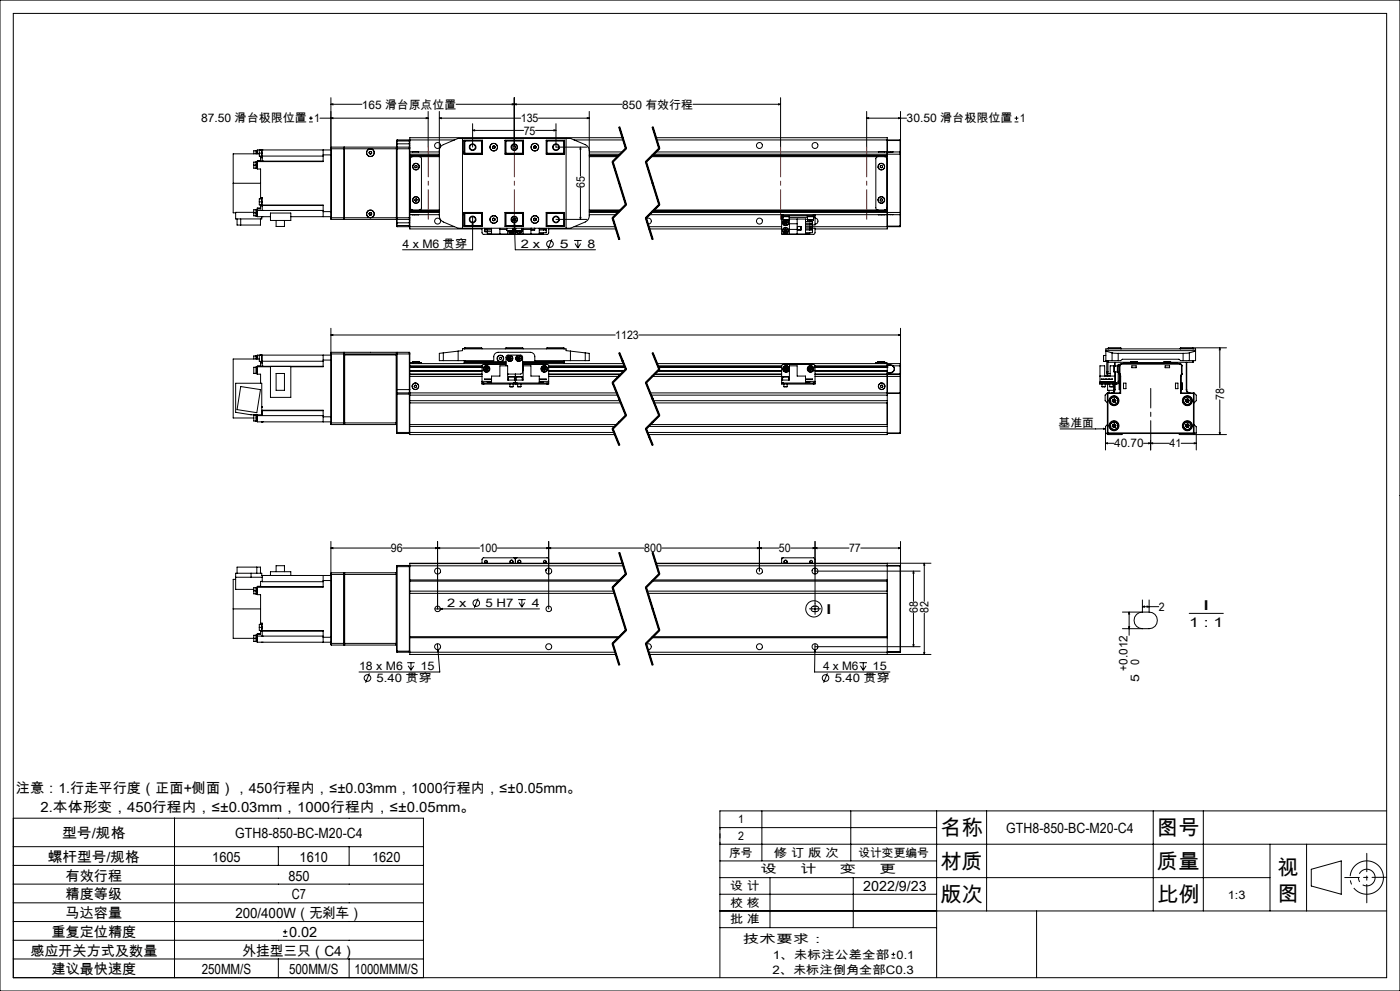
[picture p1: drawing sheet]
<svg xmlns="http://www.w3.org/2000/svg" width="420mm" height="297mm" viewBox="0 0 420 297" stroke-linecap="round" stroke-linejoin="round" font-family="sans-serif">
<g fill="none" stroke="#000" stroke-width=".3">
<path d="M0 0h420v297h-420zM4 4h412v289h-412zM92.7 36.5h1.1M92.7 35.4h1.1M93.3 34.9v1.1M96 35.4h32.4M99.3 31.3l.6-.2v.3zM99.3 35.4l.6-.1v.3zM99.3 29.3v36M99.3 31.3h9.3M127.8 35.3l.6 .1-.6 .2zM128.4 33.4v10.7"/>
<path d="M131.8 35.4l.6-.1v.3zM131.8 33.4v31.6l.3 .8 .9 .7 4.4 1.9h33.7l4.5-1.9 .6-.4 .4-.7 .2-.7v-31.3M131.8 35.4h24.4M136.8 31.3h49.9M141.8 39.1l.6-.2v.3zM141.8 37.1v7M141.8 39.1h15.3M153.7 31.1l.6 .2-.6 .1zM154.3 31.3l.6-.2v.3zM154.3 29.3v14.8M160.7 39.1h6.1M161.5 35.4h15.3"/>
<path d="M166.2 38.9l.6 .2-.6 .1zM166.8 37.1v7h9.3M176.2 35.3l.6 .1-.6 .2zM185.6 38.1l2 6.5M185.8 38.1l2 6.4-4 4 4 12.8-4 4 2 6.5M186 38l1 3.2M195.6 38.1l2 6.5M195.8 38.1l2 6.4-4 4 4 12.8-4 4 2 6.5M196 38l2 6.4M207.9 31.3h26.3M233.6 31.1l.6 .2-.6 .1zM234.2 29.3v14.8"/>
<path d="M260 35.4l.6-.1v.3zM260 35.4h12M260 33.4v10.7M269.6 35.3l.6 .1-.6 .2zM270.2 33.4v12.3M304.4 36.5h1.1M304.4 35.4h1.1M304.9 34.9v1.1M70 54.9v8.9h.7M70 54.9h8.2M76.1 49.5v.9h.7M76.1 49.5h1.1"/>
<path d="M76.8 48.6h-.7v.9M76.8 45.1v1M77 48.5v2h.2M77 45.1v1M77.2 48.5h-.4v2h.2M77.2 45.1l-1.1 .1v.9M77.8 46.1h-7.8v8.8M77.8 45.9v.9h.7M77.8 45.9h.9M78.2 59.2h.5v1.3M78.2 59.2v.4M78.2 47.3v.9h-1"/>
<path d="M78.2 46.8v.5M78.2 44.9v.1M78.2 47.3h.5M78.5 59.6h-.7v.9M78.5 44.9v2h.2M78.5 45h-.7v.9M78.7 59.5h-.2v2h.2M78.7 48.3h.1M78.7 47.3v1M78.7 44.9v1.9M78.7 46.8v.5M78.7 46.8h18.2"/>
<path d="M78.7 44.9h.1M96.9 46.4h2.4M96.9 44.9v1.5M96.9 46.4v2h-19.7M96.9 48.3h-19.7v2.4h1v8.5M99.3 44.9h-22.1v1.2M99.4 44.1v21.7M99.4 44.1l-.1 .5h23.6M99.4 44.1h3.8M103.2 44.1v21.7M103.2 44.1l.1 .1M103.3 44.2v21.5"/>
<path d="M103.3 44.2h.1M110.8 45.6v.4M110.8 46l.4 .1M111.1 45.4l.3 .1M111.1 45.4l-.3 .2M111.4 45.5l.1 .4M111.5 45.9l-.3 .2M118.9 44.6v-.5h-15.6v21.7h15.6v-.5M118.9 44.6v20.7M118.9 44.2h.1M119 44.3v.3M119 43.1v1.1"/>
<path d="M119 44.2v.1M119 42.3h3.9M119 43.1h3.9M119.1 44.1v21.7M119.1 41.9v2.2M119.1 44.1h3.7M119.1 41.9l-.1 1.2M119.1 41.9h3.7M119.1 44.1l-.1 .2M122.8 44.1v21.7M122.8 41.9v2.2M122.8 44.1l.1 .2"/>
<path d="M122.8 41.9l.1 .2M122.9 44.3v.3M122.9 44.6v20.7M122.9 47h8.9M122.9 46.6h8.9M122.9 45.5h8.9M122.9 41.9h13.4M122.9 46.2h8.9M123.6 45.5h2M123.8 47l-.4 .1-.3 .4v14.9l.3 .4 .4 .1M124.5 59.7l.4-.2 .3 .3-.1 .4-.4 .1-.3-.3zM124.5 49.7l.3-.1 .3 .2v.4l-.4 .1-.3-.2z"/>
<path d="M125.8 47l.5 .1 .1 .4v14.9l-.1 .4-.5 .1M131.8 45.2l.3-1.1 .6-.6 4.7-2h33.7l4.8 2 .6 .6 .3 1.1M138.7 41.5v26.9M139.2 45.5h.1M139.2 42h5.5v4.2h-5.5zM139.3 42.3v3.9M139.3 42.3h5.2M139.5 42.1v4M139.5 42.1h5.2M139.5 46.1h5.2M139.5 42.1l-.2 .2M144.5 42.3l.1-.2v4l-.1-.2"/>
<path d="M144.5 45.9h-5.2l.2 .2M144.5 42.3v3.6M147.8 44.3l.3 .2M147.8 43.9v.4M148.1 43.7l.3 .2M148.1 43.7l-.3 .2M148.4 44.3l-.3 .2M148.4 43.9v.4M151.5 42h5.6v4.2h-5.6zM151.5 42.1h5.6M151.5 46.1h5.6M151.8 42.3v3.6"/>
<path d="M151.8 42.3l-.2-.2v4l.2-.2M151.8 45.9h5M151.8 42.3h5M156.8 42.3l.2-.2v4l-.2-.2M156.8 42.3v3.6M160.1 44.3l.3 .2M160.1 43.9v.4M160.4 43.7l.4 .2M160.4 43.7l-.3 .2M160.8 44.3l-.4 .2M160.8 43.9v.4M163.9 42h5.5v4.2h-5.5z"/>
<path d="M163.9 42.1h5.2M163.9 46.1h5.2M164.1 42.3v3.6M164.1 42.3l-.2-.2v4l.2-.2M164.1 45.9h5.2l-.2 .2M164.1 42.3h5.2M169.1 42.1v4M169.1 42.1l.2 .2M169.3 42.3v3.9M169.3 45.5h.1M169.8 41.5v26.9M172.2 41.9h14.8"/>
<path d="M174.1 44.1v8.7M174.1 56.3v9.5M174.1 44.1l.2 .6h-.3zM176.8 47h8.5M176.8 46.6h8.8M176.8 45.5h10M176.8 46.2h9.3M176.8 46.6h8.9M183.6 48.6l4 12.8M184 48.4l4 12.9M186.8 41.3h-63.9v3M187 41.2l1 3.2z"/>
<path d="M187.7 44.4l-4 4M187.9 44.6l-4 4M193.6 48.6l4 12.8M194 48.4l4 12.9M195.3 47h70.9M195.7 46.6h70.5M196.1 46.2h73.9M196.7 41.3h69.5v4.9M196.7 45.5h70.5M197 41.9h73M197.7 44.4l-4 4M197.9 44.6l-4 4"/>
<path d="M263.4 47l-.5 .1-.2 .4v14.9l.2 .4 .5 .1M264.1 49.7l.3-.1 .4 .2-.1 .4-.3 .1-.3-.2zM264.2 59.7l.3-.1 .3 .3-.1 .4h-.4l-.3-.3zM265.4 47l.4 .1 .3 .4v14.9l-.3 .4-.4 .1M265.5 45.5h-2M265.5 45.5h.1M266.2 46.2v17.5M266.2 42.1h3.8M267.2 45.6h-1v.6M267.2 45.5h.7M267.2 45.5v.1M267.9 45.5l-.7 .1"/>
<path d="M267.9 45.5h2.1M270 46.2h.2M270 45.5v.7M270 45.5l.2 .2M270 41.9v.2M270 42.1v3.4M270 46.2v17.5M270.2 45.7v.5M270.2 46.2v17.5M71.1 65.6v1.8h7v-1.8M72.2 65.6v1.8M76.1 63.8v.9h.7"/>
<path d="M76.1 63.6h-5.4v2h7.8l.2-.7M76.1 63.8h1.1M76.8 62.9h-.7v.9M77 62.8v2M77.2 62.8h-.4v2h.4M77.2 63.1h19.7M77.8 60.5v.9h.7M77.8 60.5h.9M78.2 61.7v.9h-1M78.2 62.3h-1v2.6h3.9M78.2 61.4v.3M78.2 61.7h.5"/>
<path d="M78.7 60.5v1M78.7 61.5v.1M78.7 63.1h.1M78.7 61.7v1.4M78.7 60.5h.1M78.7 61.6v.1M78.7 61.5h18.2v1.9M78.7 61.6h18.2M78.7 64.9h.1M81.1 63.8h6.1v2.3h-6.1zM82.8 66.1v1.8h2.5v-1.8M87.2 64.9h12.1"/>
<path d="M96.9 63.4v1.5M96.9 63.4h2.4M99.3 65.3l.1 .5M99.3 65.3h23.6M99.4 65.8h3.8M103.3 65.7h.1M103.3 65.7l-.1 .1M110.7 64.1l.2 .3M110.9 64.4h.4M110.9 63.7l.4 .1M110.9 63.7l-.2 .4M111.3 63.8l.2 .3"/>
<path d="M111.5 64.1l-.2 .3M118.9 65.7h.1M119 65.3v.3M119 65.7v1.1M119 65.6v.1M119 66.8l.1 1.1M119 67.5h3.9M119 65.6l.1 .2M119 66.8h3.9M119.1 65.8v2.1M119.1 65.8h3.7M119.1 67.9h3.7"/>
<path d="M122.8 65.8v2.1M122.9 65.3v.3M122.9 65.6v3h21.7M122.9 62.9h8.9M122.9 63.2h8.9M122.9 64.3h8.9M122.9 67.9h13.4M122.9 63.7h8.9M122.9 63.3h8.9M122.9 65.6l-.1 .2M122.9 67.8l-.1 .1M123.6 64.3h2"/>
<path d="M139.2 64.3h.1M139.2 63.7h5.5v4.2h-5.5zM139.3 63.7v3.9M139.3 67.6h5.2M139.3 67.6l.2 .2M139.5 63.8v4M139.5 67.8h5.2M139.5 63.8h5.2M139.5 63.8l-.2 .1h5.2M141.8 66.6l.1 .6h-.3zM141.8 64.9v10h-21M144.5 63.9l.1-.1v4l-.1-.2"/>
<path d="M144.5 63.9v3.7M144.6 68.4v1.3l.4 .5h19.2l.4-.4v-1.4M145.4 68.4v.2h2.1M145.4 68.9v.5h2.1M145.4 68.9h2.1M145.6 69.4h.4M146.2 68.6v.3a.43 .43 0 0 0-.4-.3 .43 .43 0 0 0-.4 .3M146.2 69.4v.7h1.3M147.5 68.4v1.8M147.8 66l.3 .1M147.8 65.6v.4M148.1 65.4l.3 .2"/>
<path d="M148.1 65.4l-.3 .2M148.4 66l-.3 .1M148.4 65.6v.4M150 68.4v1.8M150 68.8h2M151.5 63.7h5.6v4.2h-5.6zM151.5 67.8h5.6M151.5 63.8h5.6M151.8 63.9v3.7M151.8 67.8v.1M151.8 63.9l-.2-.1v4l.2-.2M151.8 63.9h5"/>
<path d="M151.8 67.6h5M152 69.1h1.8M152 68.4v.7M152.3 69.1v1.1M152.4 67.8v.1M152.5 69.1a.89 .89 0 0 0 1.3 .7 .89 .89 0 0 0 .3-1.4 .9 .9 0 0 1-.3 1.5 .9 .9 0 0 1-1.3-.8zM153 69.1l.1 .3M153.1 69.4l.5 .2M153.1 69.4l.3-.3 .2 .5M153.6 69.1l.3 .1M153.8 69.1h.1M153.8 68.4v.7"/>
<path d="M153.8 68.9l.1 .3M153.9 65.9h.3zM153.9 66l.2 .2M153.9 69.2l-.3 .4M154 66l.1 .1M154.2 65.9h.1M154.2 65.6h.5M154.2 65.4v.5M154.3 64.9v1.7M154.3 66.6l.2 .6h-.3zM154.3 66.6l.3 8.3h24M154.4 70.2h-.3"/>
<path d="M154.6 65.5v.5M154.6 68.4v1.8M154.7 69.1h1.8M154.7 68.4v.7M154.9 70.2h.2M154.9 69.1l.2 .5zM155.4 69.1v.3M155.4 69.4l.5 .2M155.4 69.4l.4-.3 .1 .5M155.9 69.1l.3 .2M156.1 67.8v.1M156.2 69.1v.2"/>
<path d="M156.2 69.3l-.3 .3M156.5 69.1h.1M156.5 68.5a.9 .9 0 0 1-.2 1.3 .9 .9 0 0 1-1.2-.2M156.5 68.6a.88 .88 0 0 1-.2 1.2 .88 .88 0 0 1-1.2-.2M156.5 68.4v.7M156.8 63.9l.2-.1v4.1M156.8 63.9v3.7M156.8 67.8v.1M156.8 67.6l.2 .2M157 68.4v1.8M157 68.8h2.3M159.3 68.4v1.8"/>
<path d="M159.4 68.4l-.1 .5h1.1v-.5M160.1 66l.3 .1M160.1 65.6v.4M160.4 68.4v.5M160.4 65.4l.4 .2M160.4 65.4l-.3 .2M160.8 66l-.4 .1M160.8 65.6v.4M161.8 68.4v1.8M161.8 68.9h2.1v.8h-2.1M163.1 68.6v.3a.41 .41 0 0 1 .3-.3 .41 .41 0 0 1 .4 .3M163.1 69.7v.4h-1.3"/>
<path d="M163.9 69v.2M163.9 63.7h5.5v4.2h-5.5zM163.9 68.4v.2h-2.1M163.9 67.8h5.2M163.9 63.8h5.2M164.1 63.9v3.7M164.1 63.9l-.2-.1v4l.2-.2M164.1 67.6h5.2M164.6 68.6h20.2M165.6 71.7l-1.2 2.8M166.8 65.8h9.3M169.1 63.8v4"/>
<path d="M169.1 63.8l.2 .1h-5.2M169.3 63.7v3.9M169.3 64.3h.1M169.3 67.6l-.2 .2M172.2 67.9h12.4M172.2 72.1h2.3M172.5 73l.9 1.3M173.4 72.1v2.2M174 65.2h.3l-.2 .6zM174.2 73l-.8 1.3M176.8 62.9h9.4M176.8 63.2h9.1"/>
<path d="M176.8 64.3h8M176.8 63.7h8.7M176.8 63.3h9M183.6 65.4l2 6.4M184 65.3l2 6.4M187.7 61.2l-4 4M187.9 61.5l-4 4M193.6 65.4l2 6.4M193.9 65.6a.89 .89 0 0 1 1.5 .4 .89 .89 0 0 1-1.1 1.1M194 65.3l2 6.4M194.6 67.9h39.9M194.8 68.6h39.7"/>
<path d="M194.8 64.3h39.7M195.4 63.7h74.6M195.8 63.3h70.4M195.9 63.2h70.3M196.2 62.9h70M197.7 61.2l-4 4M197.9 61.5l-4 4M234.5 64.7h.5M234.5 64.7v.5M234.5 65.2v5h9.6l.4-.3v-1.5h-.8M234.5 64.3v.4M234.5 65.6h.4"/>
<path d="M234.5 65.2h.4M234.5 64.3h.5M234.7 70.2h.3M234.8 64.7v.2h2v-.2M234.9 65.9h1.8M234.9 64.9v1M235 64.3v.4M235 64.3h9M235 64.7h9M235.2 66.8l.2 .4M235.2 68.9l.1 .5M235.2 68.9l.5 .2"/>
<path d="M235.3 65.9a.9 .9 0 0 0-.3 1.4 .9 .9 0 0 0 1.4 0 .9 .9 0 0 0-.3-1.4M235.3 69.4l.4 .2M235.3 65.9a.86 .86 0 0 0-.3 1.4 .86 .86 0 0 0 1.4 0 .86 .86 0 0 0-.4-1.4M235.4 66.3l-.2 .5M235.4 66.3l.3 .4M235.4 67.2h.5M235.6 68.6l-.4 .3M235.6 68.6l.5 .2M235.6 68.6l.1 1M235.7 69.1l-.4 .3M235.7 69.1l.4 .2M235.7 66.7l-.3 .5"/>
<path d="M235.7 66.7l.2 .5M235.9 66.3h-.5M235.9 66.3l.2 .4M235.9 66.3l-.2 .4M236.1 68.8v.5M236.1 68.8l-.4 .3M236.1 69.3l-.4 .3M236.1 66.7l-.2 .5M236.1 66.7l-.9 .1M236.7 65.6h5v4.6M236.7 64.9v1M236.7 65.2h5.6"/>
<path d="M236.8 65.6v4.6M236.8 67.1h2.3M236.8 68.8h2.3M239.1 65.6v4.6M239.2 67.9h1.1v1h-1.1zM241.7 66.4h2v.5M241.7 67.2h2v.5h-2M241.7 68.1h2v.5h-2M241.7 68.9h2M241.7 66.9h2M241.7 65.7h.6M242.2 64.7v.2h2v-.2"/>
<path d="M242.3 65.9h1.7M242.3 65.9h1.8M242.3 64.9v1M242.9 68.6l.1 .3a.41 .41 0 0 1 .3-.3 .41 .41 0 0 1 .4 .3M242.9 65.9v.5M242.9 67.7v.4M242.9 69.7v.4h-1.2M242.9 67.9h27.1M243.1 66.4h.5M243.7 66.9l-.4 .3-.3-.3-.1 .3M243.7 66.6v.2M243.7 69v.2"/>
<path d="M243.7 68.9v.8h-2M244 64.3h.5M244 64.7h.5M244 64.3v.4M244.1 65.9h-.1M244.1 64.9v1M244.1 65.2h.4M244.5 64.3h22.7M244.5 65.4a.9 .9 0 0 1 .9 .9 .9 .9 0 0 1-.9 .9M244.5 64.7v.5M244.5 64.3v.4M244.5 65.2v2.2h-.8"/>
<path d="M263.5 64.3l2 .1M265.5 64.3v.1M266.2 63.7v4.9h-21.7M266.2 63.7v.6h1M266.2 67.8h3.8M267.2 64.3h.7M267.2 64.3h.1M267.9 64.3h2.1M270 63.7h.2M270 63.7v.6M270 67.8h.2M270 67.8v.1"/>
<path d="M270 64.3v3.5M270.2 63.7v.5M270.2 64.2l-.2 .1M270.2 67.8l-.2 .1M270.2 64.2v3.6M99.3 98.4v28.3M270.2 98.4v13.6M72.2 115.8l5.9 1-1.1 6.9-5.9-.9zM76.8 110.1h-.7v1.8h.7M76.8 106.7h-.7v.9M77 110v2M77 106.6v1"/>
<path d="M77.2 109.9h3.9M77.2 110h-.4v2h.4M77.2 106.6h-.4v1M77.8 107.6h-7.8v17.7h6.1M78.2 108.8v.9h-1M78.2 108.3v.5M78.2 106.4v.1M78.2 108.8h.5M78.5 106.4v2h.2M78.5 106.5h-.7v1.8h.7M78.7 109.8h.1M78.7 108.8v1"/>
<path d="M78.7 106.4v1.9M78.7 108.3v.5M78.7 108.3h18.2M81.1 109.8v9.3h6.1v-9.3M82.8 111.9h2.5v5.1h-2.5zM96.9 106.4v1.5M96.9 107.9v2h-9.7M96.9 109.8h-19.7v2.3h1v2.8M96.9 107.9h2.4M99.3 106.4h-22.1v1.2M99.3 100.4l.6-.1v.2zM99.3 100.4h85.3"/>
<path d="M99.4 105.6v21.6M99.4 105.6l-.1 .5h23.6M99.4 105.6h3.8M103.2 105.6l.1 21.6M103.2 105.6v21.6M118.9 106.1v-.5h-15.6v.7h15.6M118.9 106.1l.1 11.8M119 117.9v11.8l.1 .2M119 118.2h3.9M119 116.8h3.9M119.1 105.6v12.2M119.1 105.6l-.1 .5"/>
<path d="M119.1 117.8h3.7M119.1 105.6h3.7M119.1 117.8v12.1M119.1 117.8l-.1 .1M122.8 105.6v12.2M122.8 105.6l.1 .5M122.8 117.8v12.1M122.8 117.8l.1 .1M122.9 116.8v1M122.9 117.8v12.4h61.6M122.9 118.4h62.4M122.9 117.8h62.1"/>
<path d="M122.9 109h28.9M122.9 110h21.7M122.9 111.2h21.7M122.9 110.1h21.7M122.9 111.1h21.7M122.9 109.6h21.7M122.9 112.1h21.7M122.9 112.3h21.7M122.9 112.8h21.7M122.9 109.9h21.7M122.9 106.1v10.7M123.8 108.4h2"/>
<path d="M123.8 108.7h2.6v.3M123.8 108.7h-.7v.3M123.8 108.4v.6M123.8 108.7h1.9M124.4 115.5l.3-.1 .3 .3-.1 .3-.4 .1-.3-.3zM125.8 108.4v.6M133 108.1h15.1v-1.2a1.33 1.33 0 0 1 1.3-1.3h9.7a1.33 1.33 0 0 1 1.3 1.3v1.2h15.2M133 105.8l-1.2 .1v2.2h1.2M133 105.8v2.3M137.4 105.2v2.9M137.4 105.2l1.3-.1v-.5h31.1v.5l1.3 .1M137.4 105.2l-4.4 .6"/>
<path d="M139.3 104.4h5.3M139.3 104.4v.2M139.3 108.1v.9M139.5 104.2h5l.1 .2M139.5 108.4l-.2 .2h12.5M139.5 104.2v.4M139.5 108.1v.3M139.5 104.2l-.2 .2M139.5 108.4h12.3M144.6 114.8h.5M144.6 114.8v.3h.5M144.6 114.3v.5"/>
<path d="M144.6 114.3h2.9M144.6 104.4v.2M145.1 114.8h9M145.1 115.1h9M145.1 114.8v.3M145.5 110.7l.3 .4M145.6 110.2l-.1 .5M145.6 110.2l.3 .4M145.9 110.6l-.1 .5M145.9 110.6l.4 .3M146.1 110.1l-.5 .1M146.1 110.1l.3 .4"/>
<path d="M146.1 110.1l-.2 .5M146.3 110.9l-.5 .2M146.4 110.5l-.1 .4M146.4 110.5l-.9 .2M147.5 114.8v-2.1h2.5v-3.1h2.3v4.3h4.7v-4.3h2.3v3.1h2.5v2.1M147.5 114.4h-1.3v.2h1.3M147.5 113.6h-2.1l2.1 .1M151.6 104.4l.2-.2h5l.2 .2M151.6 104.4h5.4M151.6 104.4v.2M151.8 109.2l-6.9 .1-.3 .4v4.6M151.8 109.6v-2.6l.4-.5 4-.1 .5 .3 .1 4.8-.2 .4-.5 .2h-3.8"/>
<path d="M152.5 107.5l.2 .4M152.5 113h1.8M152.5 113v.9M152.6 112.9l1.7 .1M152.6 112.9l-.1 .1M152.7 107h.5M152.7 107l-.2 .5M152.7 107l.3 .4M153 115.9h1M153 115.1v.8M153 107.4h.5M153 107.4l-.3 .5"/>
<path d="M153 107.4l.2 .4M153 107.4l-.5 .1M153.2 107l.3 .4M153.2 107l-.2 .4M153.2 107.8l-.5 .1M153.5 107.4l-.3 .4M154 115.1v.8M154.1 114.8h1M154.1 115.1h.5M154.1 114.8v.3M154.3 113v.9M154.6 115.1h.5"/>
<path d="M154.6 112.1v3M154.9 113h.2M154.9 113v.9M154.9 112.9h.1M154.9 112.9h.2M155.1 112.9h1.6M155.1 114.8h9M155.1 115.1h9M155.1 114.8v.3M155.1 107.5l.3 .4M155.3 115.9h1M155.3 115.1v.8"/>
<path d="M155.4 107h.5M155.4 107l-.3 .5M155.4 107l.2 .4M155.6 107.4l.3 .4M155.6 107.4h.5M155.6 107.4l-.2 .5M155.6 107.4l-.5 .1M155.9 107l.2 .4M155.9 107l-.3 .4M155.9 107.8l-.5 .1M156.1 107.4l-.2 .4M156.3 115.1v.8"/>
<path d="M156.7 112.9v.1M156.7 113v.9M156.8 110l.2 .5-.2 .6M156.8 109.2l7.5 .1 .3 .3v4.7M156.8 110.2v.7M156.8 110.3v.5M156.8 109h30.2M156.8 108.4h12.3M157 104.4v.2M161.8 114.4h1.3v.2h-1.3M161.8 113.6h2.1l-2.1 .1M161.8 114.3h2.8"/>
<path d="M162.8 110.3l.1 .5M162.8 110.3l.5 .3M162.9 110.8l.4 .3M163.3 110.1l-.5 .2M163.3 110.1l.4 .2M163.3 110.1v1M163.3 110.6l-.4 .2M163.3 110.6l.4 .2M163.7 110.3v.5M163.7 110.3l-.4 .3M163.7 110.8l-.4 .3M163.9 104.4h5.4"/>
<path d="M163.9 104.4v.2M164.1 114.8h.5M164.1 114.8v.3M164.6 114.8v.3h-.5M164.6 114.3v.5M164.6 110h22.9M164.6 111.2h22.7M164.6 110.1h22.9M164.6 111.1h22.8M164.6 109.6h22.7M164.6 112.1h21.8M164.6 112.3h21.6"/>
<path d="M164.6 112.8h21M164.6 109.9h22.8M169.1 104.2h-5l-.2 .2M169.1 108.4l.2 .2h-12.5M169.1 104.2v.4M169.1 108.1v.3M169.1 104.2l.2 .2M169.3 104.4v.2M169.3 108.1v.9M171.1 105.2v2.9M171.1 105.2l4.5 .6M175.6 105.8l1.2 .1v2.2h-1.2"/>
<path d="M175.6 105.8v2.3M183.6 114.7l4 9.9M184 114.6l4 9.8M185.6 105.8l2 4.9M185.8 105.8l2 4.9-4 4 4 9.8-4 4 2 4.9M186 105.7l1 2.5M187 108.2l1 2.4zM187.7 110.6l-4 4M187.9 110.8l-4 4M191.6 100.4h78.6M193.6 114.7l4 9.9M194 114.6l4 9.8"/>
<path d="M195 117.8h75M195.3 118.4h70.9M195.6 105.8l2 4.9M195.7 112.8h38.8M195.8 105.8l2 4.9-4 4 4 9.8-4 4 2 4.9M196 105.7l2 4.9M196.2 112.3h38.3M196.4 112.1h38.1M197.1 109h72.9M197.2 111.2h37.3M197.3 111.2h37.2M197.3 109.6h37.2"/>
<path d="M197.4 111.1h37.1M197.4 109.9h37.1M197.5 110h37M197.5 110.1h37M197.7 110.6l-4 4M197.9 110.8l-4 4M234.5 114.8h.5M234.5 113.9h2.3v-4.3h2.3v3.1h2.6v2.1M234.8 113h1.8M234.8 113v.9M235 114.8v.3M235 114.8h9"/>
<path d="M235 115.1h9M235.2 115.9h.9M235.2 115.1v.8M235.4 110.8l.4 .3M235.4 110.3v.5M235.4 110.3l.9 .5M235.9 110.1l-.5 .2M235.9 110.1l.4 .2M235.9 110.1l-.1 1M236.1 115.1v.8M236.3 110.8l-.5 .3M236.3 110.3v.5"/>
<path d="M236.3 110.3l-.9 .5M236.5 112.9l-1.7 .1M236.6 113h.1M236.6 113v.9M241.7 114.4h1.2v.2h-1.2M241.7 113.6h2l-2 .1M241.7 114.3h2.8M242.7 110.3v.5M242.7 110.3l.9 .5M242.7 110.8l.5 .3M243.1 110.1l-.4 .2M243.1 110.1l.5 .2"/>
<path d="M243.1 110.1l.1 1M243.6 110.3v.5M243.6 110.3l-.9 .5M243.6 110.8l-.4 .3M244 114.8h.5M244 114.8v.3M244.5 109.6h21.7M244.5 109.9l21.7 .1M244.5 111.2h21.7h-21.7M244.5 114.3v-4.6l-.3-.4-9.2-.1-.5 .4v5.5h.5M244.5 114.8v.3h-.5M244.5 114.3v.5"/>
<path d="M244.5 110h21.7M244.5 110.1h21.7M244.5 111.1h21.7M244.5 112.3h25.5M244.5 112.8h25.5M262.7 109v-.3h3.4v.3M263.4 108.4h2M263.4 108.4v.6M263.5 108.7h1.9M264.3 115.4h.4l.2 .4-.2 .3h-.4l-.2-.4zM265.4 108.4v.6M266.2 109.6v20.6h-71.7"/>
<path d="M266.2 110h.1M266.2 117.9h3.8M266.2 111.8h1M266.2 111.7h1M266.2 109.5h1M267.2 109.3h-1v-.3v.6M267.2 109.5l.6 .2M267.2 109.3l.7 .3M267.2 109.3v.2M267.2 111.7v.1M267.8 109.7a1.09 1.09 0 0 1 .4 1.2 1.09 1.09 0 0 1-1 .8M267.9 109.6a1.19 1.19 0 0 1 .4 1.4 1.19 1.19 0 0 1-1.1 .8"/>
<path d="M267.9 109.6h2.1M267.9 109.6l-.1 .1M269.6 100.3l.6 .1-.6 .1zM270 117.8v.1M270 109v.6M270 112h.2M270 112v.3M270 112.8h.2M270 112.3v.5M270 109.6v2.4M270 112.8v5M270 117.9v11.8"/>
<path d="M270 112l-25.5 .1M270.2 112.1l-.2 .2M270.2 112v.1M270.2 112.1v.7M270.2 112.8v16.9M330 112.7h4.5M330.1 114.4h4.3v.2h-4.3zM330.4 113.6l.8 .1zM330.4 114.8h-.5v.3h.5M330.4 114.8h4.6M330.4 115.1h1.4M330.4 114.8v.3"/>
<path d="M330.6 115.9h1M330.6 115.1v.8M331 108.3h.1M331.1 106.5l-.1 1.8M331.1 106.5v1.8M331.1 108.3h.9M331.1 106.5h.7M331.6 113.6l.5 .1zM331.6 115.1v.8M331.8 115.1h.9M331.8 114.8v.3M331.8 105.1h26.9"/>
<path d="M331.8 105.2l1.8 .6M332 111.4v.7h.4v-.7M332 111.4h.4M332 108.1v3.3M332.2 117.9l.1-.1 .1 .1M332.2 117.9h.2M332.2 117.9v11.8M332.3 115.1v1.9h1.8M332.3 112.1v.5M332.4 117.9h3.8M332.4 111.9h.7M332.4 104.4h4"/>
<path d="M332.4 104.4v.2M332.4 108.1v3.3M332.4 117.9v11.8M332.4 108.4l.1 .2M332.4 113.6l.5 .1zM332.5 104.2h3.7M332.5 108.6h6.7M332.5 104.2v.4M332.5 108.1v.5M332.5 104.2l-.1 .2M332.7 117v.8M332.7 115.1h2.3"/>
<path d="M332.7 114.8v.3M332.9 115.9h1M332.9 115.1v.8M333.3 113.6l.5 .1zM333.6 105.8l1.9 .1M333.6 108.1h1.9M333.6 108.1h-1.8v-3.5h26.9v3.5h-1.9M333.6 105.8v2.3M333.8 119.7l-.1 .5M333.8 119.7l.4 .4M333.9 115.1v.8M334.1 115.1v2.4"/>
<path d="M334.2 109.7h.1M334.2 111.4v.1M334.2 109.7v1.7M334.2 111.5h1M334.4 116.8a.96 .96 0 0 1-1 1M334.4 116.8h.1M334.4 119.6l.4 .4M334.4 119.6l-.6 .1M334.4 119.6l-.2 .5M334.4 108.6v1M334.4 115.1v1.7M334.5 109.6v.1"/>
<path d="M334.5 111.5v3.3M334.5 116.8l-.5 1M334.5 108.6v1.1M334.5 115.1v1.7M334.8 120l-.2 .5M334.8 120l-.6 .1M335 114.8v.3M335.2 109.7l-2.1-.1v3h-1.7v-3h-1.4v5.2M335.5 109.6h-.3v1.9h.3M335.5 114.3l-.5 .5M335.5 114.3h.3M335.5 108.1h.7l.5-.4h17l.5 .4h.7"/>
<path d="M335.5 109.7h.3M335.5 105.9v2.2M335.5 109.7v4.6M335.5 105.9h19.4M335.8 114.8v2M335.8 114.8h.1M335.8 112.1l.1 .2M335.8 114.3a.79 .79 0 0 1-.8 .8M335.8 109.6v-.4h-.3v.5M335.8 112l.1 .3M335.8 112h.2M335.8 109.6h.2"/>
<path d="M335.8 116.8h.2M335.8 114.8h.2M335.8 109.6v4.7M335.9 112.3l.1 .5M336 114.8h.1M336 112v.1M336 112.1l.2 .7M336 112.1l-.1 .2M336 114.8v2M336 109.6v2.4M336 116.7v.1M336 112.8h.2"/>
<path d="M336 117.8l.2 .1M336 117.8h-3.8l-.7 .6v1.7l.7 .7M336 112.8v5M336.2 104.2v.4M336.2 112.8v5.1M336.2 104.2l.2 .2M336.4 104.4v.2M336.5 109v.1M336.5 109.1l-.5 .5M336.5 109l-.5 .1-.2 .5M336.5 109h17.4M336.5 109.1h17.4"/>
<path d="M337 114.8h.8v1.7h-.8zM337.9 108.7h-.7v.3M337.9 108.7h14.6M337.9 108.7v.3M339.2 108.6l.1 .1M339.2 108.4h2M339.2 108.6h2M339.2 108.4v.3M339.5 109.6h1.4v.6h-1.4zM341.2 108.6v.1M341.2 108.4v.2M349.2 108.6v.1"/>
<path d="M349.2 108.4h2M349.2 108.6h2M349.2 108.4v.2M349.5 109.6h1.4v.6h-1.4zM351.2 108.6v.1M351.2 108.6h6.7M351.2 108.4v.3M352.5 108.7h.7v.3M352.5 108.7v.3M352.6 114.8h.8v1.7h-.8zM353.9 109.1l.5 .5M353.9 109v.1"/>
<path d="M353.9 109l.6 .3 .1 .3M354 104.4h4M354 104.4v.2M354.2 112.8h.2M354.2 117.9h3.8M354.2 104.2v.4M354.2 112.8v5.1M354.2 104.2l-.2 .2M354.4 116.7v.1M354.4 117.8l-.2 .1M354.4 117.8h3.8l.7 .6v1.7l-.7 .7M354.4 112.8v5"/>
<path d="M354.4 112.1l.1 .2M354.4 112.1l-.2 .7M354.4 114.8h.1M354.4 109.6h.2M354.4 112v.1M354.4 112h.2M354.4 114.8v2M354.4 116.8h.2M354.4 114.8h.2M354.4 109.6v2.4M354.5 112.3l-.1 .5M354.6 114.8v2"/>
<path d="M354.6 112.1l-.1 .2M354.6 112l-.1 .3M354.6 109.6v2.5M354.9 108.1h1.9M354.9 105.9v2.2M355.8 119.7l-.2 .5M355.8 119.7l.8 .8M355.9 116.8l.2 .6 .3 .4M355.9 116.8h.1M355.9 108.6v8.2M356 116.8a1.02 1.02 0 0 0 1 1M356 108.6v8.2"/>
<path d="M356.4 119.6l.4 .4M356.4 119.6l-.6 .1M356.4 119.6l-.2 .5M356.8 120l-.2 .5M356.8 120l-.6 .1M356.8 105.8l-1.9 .1M356.8 105.8v2.3M357.9 108.1v.5M358 117.9h.2M358 117.9v-.1l.2 .1M358 104.4l-.1-.2v.4M358 104.4v.2"/>
<path d="M358 108.1l-.1 .5M358 117.9v11.8M358.2 117.9v11.8M358.7 105.2l-1.9 .6M365.9 104.2v12.1M365.9 119.8v10.4M365.9 104.2l.2 .6h-.3zM367.9 104.2h-13.7M76.1 125.3v.9h.7M76.1 124.4v.9M76.8 124.3v2h.4M77 124.3v2"/>
<path d="M77.2 124.6v1.8h22.1M77.2 124.3v.3M77.2 124.6h19.7M78.5 126.4h.1M78.5 124.3v-9.4h-7.8v8.7l4.6 .7h3.4v-1.4h18.2v2M78.5 121.8v.3M78.7 126.4h.1M78.7 123.1h18.2M96.9 124.9v1.5M96.9 124.9h2.4M99.3 126.7l.1 .5M99.3 126.7h19.7"/>
<path d="M99.4 127.2h3.8M103.3 127.2h.1M103.3 127.2h-.1M103.4 127.2v-20.9l15.6 .1-.1 20.8M103.4 127.2h15.5M119 129.5h3.9M119 127.2h-.1M119.1 129.9h3.7M122.9 120.1h63M122.9 120.8h63.3M122.9 127.2h62.1M122.9 127.8h61.6"/>
<path d="M122.9 129.6h61.3M122.9 129.7l-.1 .2M183.6 128.6l2 4.9M184 128.4l2 4.9M187.7 124.4l-4 4M187.9 124.6l-4 4M193.6 128.6l2 4.9M194 128.4l2 4.9M194.2 129.6h72M194.5 127.8h71.7M195 127.2h71.2M196 120.1h70.2"/>
<path d="M196.3 120.8h69.9M197.7 124.4l-4 4M197.9 124.6l-4 4M266.2 129.7h3.8M266.2 129.9h3.8M270 129.7v.2M270 129.7h.2M270.2 129.7l-.2 .2M331 128.4l.6 .1-.6 .2zM331.6 132.9l.6-.2v.3zM331.6 132.9h2.6M331.6 129.6l.7 .6h4.2l.4-.3"/>
<path d="M331.6 128.5h-13.6M332.2 129.7h.2M332.2 129.7l.2 .2M332.2 127.2l-.6 .6v7.1M332.4 129.7v.2M332.4 129.7h25.6M332.4 129.9h25.6M333.7 127.7l.3 .5M333.7 120.2l.3 .4M333.8 127.2l-.1 .5M333.8 127.2l.4 .4M334.2 127.6l-.5 .1"/>
<path d="M334.2 127.6l-.2 .6M334.2 127.6l.4 .4M334.2 120.1l-.2 .5M334.2 120.1l.4 .4M334.2 120.1l-.5 .1M334.4 127l-.6 .2M334.4 127l.4 .5M334.4 127l-.2 .6M334.6 128l-.6 .2M334.6 120.5l-.6 .1M334.8 127.5l-.2 .5M334.8 127.5l-.6 .1"/>
<path d="M343.1 132.9h7.7M344.6 132.7l.6 .2-.6 .1zM345.2 132.9l.6-.2v.3zM345.2 132v2.9M353.6 129.9l.3 .3h14M354.4 132.9h4.5M355.6 120.2l.4 .4M355.6 127.7l.4 .5M355.8 127.2l-.2 .5M355.8 127.2l.8 .8M356.2 120.1l-.6 .1M356.2 120.1l-.2 .5"/>
<path d="M356.4 127l-.6 .2M356.4 127l.4 .5M356.4 127l-.4 1.2M356.6 120.5l-.6 .1M356.6 128l-.6 .2M356.8 127.5l-.2 .5M356.8 127.5l-1.2 .2M358 129.7h.2M358 129.7v.2M358.2 129.7l-.2 .2M358.2 127.2l.7 .7v7M358.3 132.7l.6 .2-.6 .1z"/>
<path d="M358.9 129.6l-.7 .6M365.8 129.6h.3l-.2 .6zM70.7 173.6h-.7v8.9M70.7 173h8M71.1 171.8v-1.8h7v1.8M75.3 171.8v1.2M76.1 177.1v.9h.7M76.1 177.1h1.1M76.8 176.1h-.7v1M77 176.1h-.2v1.9h.4M77 170v1.8M77.2 176h-.2v2"/>
<path d="M77.2 176v2.2h1v8.6M78.7 174.3l-.5-.1v1.5h-1M78.7 172.5v1.8M78.7 174.3h18.2M81.1 172.5v-1.2h6.1v1.2M82.8 171.3v-1.8h2.5v1.8M96.9 175.8l-19.7 .2M96.9 172.5v1.5M96.9 174v2h-19.7M96.9 174h2.4M99.3 164.2l.6-.1v.3zM99.3 162.3v30.5"/>
<path d="M99.3 164.2h18M99.3 172.5h-20.8v-.7h-7.8v4.8h5.4M99.4 171.7v21.6M99.4 171.7l-.1 .5h19.7M99.4 171.7h3.8M103.2 171.7v21.6M103.2 171.7l.1 .1M103.3 171.8v21.4M103.3 171.8v.4M103.3 172.2v20.6M118.9 171.7h-15.6M119 171.8v21.4"/>
<path d="M119 169.9h3.9M119.1 169.5l-.1 .1v25.7l.1 .2M119.1 169.5v26M119.1 169.5h3.7M120.8 164.2h23.1M122.8 169.5v26M122.8 169.5l.1 .1M122.9 177.8h61.4M122.9 173.8h63.1M122.9 174.2h62.8M122.9 169.6h64.1M122.9 168.9h63.9"/>
<path d="M122.9 177.2h61.2M130.7 164.1l.6 .1-.6 .2zM131.3 162.3v20.2M131.3 164.2l.6-.1v.3zM143.4 179.3l-1.1 2.9M145.4 168.2v.3l.8-.1v-.2M145.6 168h.4M153.3 168.8a.5 .5 0 0 1-.2-.8 .5 .5 0 0 1 .8 0 .5 .5 0 0 1-.3 .8M154.4 167.2h.5M154.6 167.2v1.6M155.4 179.7h2.3M155.6 168.8a.5 .5 0 0 1-.2-.8 .5 .5 0 0 1 .8 0 .5 .5 0 0 1-.2 .8"/>
<path d="M156.6 179.7v2.3M163.1 168.2v.2l.7 .1M163.9 170.6l-.2 .4M163.9 168.2v.2M163.9 170.7v.1M164 164.1l.6 .1-.6 .2zM164.6 167.7l-.4-.5h-9.2l-.4 .5-.4-.5h-9.2l-.4 .5v1.1M164.6 164.2l.6-.1v.3zM164.6 162.3v20.2M183.6 176.1l4 12.8M184 176l4 12.8M185.6 165.7l2 6.4"/>
<path d="M185.8 165.6l2 6.4-4 4 4 12.9-4 4 2 6.4M186 165.6l1 3.2M186.8 168.8h-63.9v27.3h61.9M187 168.8l1 3.2zM187.7 171.9l-4 4M187.9 172.2l-4 4M193.3 164.2h-44.1M193.6 176.1l4 12.8M194 176l4 12.8M194.1 177.2h72.1M194.3 177.8h71.9M195.6 165.7l2 6.4"/>
<path d="M195.7 174.2h70.5M195.8 165.6l2 6.4-4 4 4 12.9-4 4 2 6.4M196 165.6l2 6.4M196 173.8h70.2M196.8 168.9h69.4M197 169.6h69.2M197.7 171.9l-4 4M197.9 172.2l-4 4M198.6 164.2h35.1M227.2 164.1l.6 .1-.6 .2zM227.8 164.2l.6-.1v.3zM227.8 162.3v8.9"/>
<path d="M234.5 167.7l.4-.5h9.2l.4 .5M234.7 167.2h-.2v1.6M235.5 168.8a.5 .5 0 0 1-.2-.8 .5 .5 0 0 1 .8 0 .5 .5 0 0 1-.3 .8M242.9 168.2v.2l.8 .1v-.3M243.7 170.6l-.1 .4M243.7 170.7v.1M243.9 164.1l.6 .1-.6 .2zM244.5 164.2l.6-.1v.3zM244.5 162.3v18.5M244.5 171.2h31.5M254.7 164.2h-17.5M258.2 164.2h12"/>
<path d="M266.2 168.8v27.3M266.2 169.6h3.8M266.2 169.5h3.8M269.6 164.1l.6 .1-.6 .2zM270 169.5v.1M270 169.6v25.7M270.2 162.3v33M274 171.2v9M274 171.2l.2 .6h-.3zM277.3 168.8l.1 .6h-.3zM277.3 168.8v11.4M279.3 168.8h-82.6"/>
<path d="M342.7 179.8v3.6a2.49 2.49 0 0 0-2.5 2.5 2.49 2.49 0 0 0 2.5 2.5M344.7 179.8v3.6M70 182.5v8.8h7.2M70 182.5h8.2M76.8 190.4h-.7v1.8h.7M77 190.3v2M77.2 190.3h-.4v2h.4M77.2 190.6h19.7M77.8 188v.9h.7M77.8 188h.9M78.2 186.8h.5v1.2M78.2 186.8v.3"/>
<path d="M78.2 189.2v.9h-1M78.2 189.9h-1v2.6h19.7M78.2 188.9v.3M78.2 189.2h.5M78.5 187.1h-.7v.9M78.5 192.5h.2M78.7 192.5h.1M78.7 188v1.1M78.7 187h-.2v2h18.4v2M78.7 190.6h.1M78.7 189.1v1.5M78.7 190.5v.2"/>
<path d="M78.7 189.1h18.2M96.9 191v1.5M96.9 192.5h2.4M96.9 191h2.4M99.3 192.8l.1 .5M99.3 192.8h19.7M99.4 193.3h3.8M103.3 192.8v.4M103.3 193.2l-.1 .1M103.3 193.2l15.6 .1M119 195.1h3.9M119.1 195.5h3.7"/>
<path d="M122.2 198.6h2.2M122.4 199.5l.9 1.4M122.9 195.5h61.7M122.9 191.1h62.6M122.9 190.8h62.9M122.9 195.3l-.1 .2M123.3 198.6v2.3M124.1 199.5l-.8 1.4M130.5 182.5h31.4M131.2 192.9l.2 1.8M131.4 194.7l.2 .6h-.3zM131.4 194.7l.5 6.7h-24.2"/>
<path d="M132.1 182.5l.6-.2v.3zM155.7 180.6l.9 1.4M157.4 180.6l-.8 1.4M183.6 192.9l2 6.5M184 192.8l2 6.5M187.7 188.8l-4 4M187.9 189l-4 4M193.6 192.9l2 6.5M193.9 193.2a.89 .89 0 0 1 1.5 .4 .89 .89 0 0 1-1.1 1.1M194 192.8l2 6.5M194.6 195.5h75.4M195.5 191.1h70.7"/>
<path d="M195.9 190.8h70.3M197.7 188.8l-4 4M197.9 189l-4 4M243.6 181.9l.6-.3a1.18 1.18 0 0 1 1.4 .6 .81 .81 0 0 1-.8 1.1h-.6a.81 .81 0 0 1-.8-.5 .81 .81 0 0 1 .2-.9zM243.7 182.5h1.6M244.5 194.7l.1 .6h-.3zM244.5 194.7l-.1 6.7h22.6M244.5 181.6v1.7M244.5 193.8h31.5M244.5 192.9v1.8M257.8 198.6h2.3M258.1 199.5l.9 1.4"/>
<path d="M259 198.6v2.3M259.8 199.5l-.8 1.4M266.2 195.3h3.8M270 195.3v.2M270 195.3h.2M270.2 195.3l-.2 .2M273.9 193.2h.3l-.2 .6zM274 183.8v10M277.1 195.5h.3l-.1 .6zM277.3 183.8v12.3M279.3 196.1h-84.5M336.7 183.4h8"/>
<path d="M338.6 187.8h.3l-.2 .6zM338.7 183.4v7M338.7 183.4l.2 .6h-.3zM342.7 181.8l.6-.2v.4zM342.7 181.8h4.9M344.1 181.6l.6 .2-.6 .2zM344.7 183.4a2.49 2.49 0 0 1 2.5 2.5 2.49 2.49 0 0 1-2.5 2.5h-8M356.8 183.8h10.2M110.8 201.8l-1.1 2.8M248.2 201.8l-1.1 2.8M4 245.2h123v47.8M4 253.7h123"/>
<path d="M4 259.4h123M52.4 245.2v47.8M83.5 253.7v5.7M104.7 253.7v5.7M216 253h200M216 248h65M216 258h65M228.6 243v15M255.2 243v15M281 243v50M296 243v30M346 243v30"/>
<path d="M361 243v30M381 253v20M392 253v20M416 243h-200v50M4 265h123M4 270.6h123M4 276.2h123M84.9 279.3h1.3M85.5 278.6v1.3M216 278h65M216 273h200M216 263h165"/>
<path d="M216 268h65M231 263v15M256 263v15M311 273v20M393.4 260.5l9-2.5v10l-9-2.5zM4 281.8h123M4 287.4h123M83.5 287.4v5.6M84.9 280.6h1.3M104.7 287.4v5.6M267.4 287.2h1.2M267.4 286h1.2"/>
<path d="M268 285.5v1.1"/>
<circle cx="111.1" cy="45.8" r="1.12"/>
<circle cx="111.1" cy="45.8" r="1.18"/>
<circle cx="124.8" cy="59.9" r=".99"/>
<circle cx="124.8" cy="49.9" r=".94"/>
<circle cx="124.8" cy="59.9" r=".95"/>
<circle cx="124.8" cy="49.9" r="1"/>
<circle cx="131.3" cy="43.6" r=".89"/>
<circle cx="141.8" cy="44.1" r="1.01"/>
<circle cx="141.8" cy="44.1" r=".83"/>
<circle cx="148.1" cy="44.1" r="1.12"/>
<circle cx="148.1" cy="44.1" r="1.16"/>
<circle cx="154.3" cy="44.1" r=".99"/>
<circle cx="154.3" cy="44.1" r=".4"/>
<circle cx="154.3" cy="44.1" r=".83"/>
<circle cx="160.5" cy="44.1" r="1.12"/>
<circle cx="160.5" cy="44.1" r="1.16"/>
<circle cx="166.8" cy="44.1" r="1.01"/>
<circle cx="166.8" cy="44.1" r=".83"/>
<circle cx="227.8" cy="43.6" r=".89"/>
<circle cx="244.5" cy="43.6" r=".89"/>
<circle cx="264.4" cy="59.9" r="1.01"/>
<circle cx="264.4" cy="49.9" r="1.01"/>
<circle cx="264.4" cy="59.9" r=".94"/>
<circle cx="264.4" cy="49.9" r=".94"/>
<circle cx="111.1" cy="64.1" r="1.12"/>
<circle cx="111.1" cy="64.1" r="1.17"/>
<circle cx="131.3" cy="66.3" r=".9"/>
<circle cx="141.8" cy="65.8" r="1.01"/>
<circle cx="141.8" cy="65.8" r=".83"/>
<circle cx="148.1" cy="65.8" r="1.14"/>
<circle cx="148.1" cy="65.7" r="1.12"/>
<circle cx="154.3" cy="65.8" r=".99"/>
<circle cx="154.3" cy="65.8" r=".83"/>
<circle cx="154.3" cy="65.8" r=".4"/>
<circle cx="160.5" cy="65.8" r="1.12"/>
<circle cx="160.5" cy="65.8" r="1.14"/>
<circle cx="165" cy="73.1" r=".99"/>
<circle cx="166.8" cy="65.8" r="1.01"/>
<circle cx="166.8" cy="65.8" r=".83"/>
<circle cx="227.8" cy="66.3" r=".9"/>
<circle cx="235.6" cy="69.1" r=".86"/>
<circle cx="235.7" cy="69.1" r=".9"/>
<circle cx="124.6" cy="115.8" r=".95"/>
<circle cx="124.6" cy="115.8" r="1"/>
<circle cx="145.9" cy="110.6" r=".89"/>
<circle cx="145.9" cy="110.5" r=".86"/>
<circle cx="146" cy="110.5" r="1"/>
<circle cx="150.1" cy="107.4" r=".99"/>
<circle cx="150.1" cy="107.4" r=".91"/>
<circle cx="150.1" cy="107.4" r=".33"/>
<circle cx="152.9" cy="107.4" r=".9"/>
<circle cx="153" cy="107.4" r=".86"/>
<circle cx="155.6" cy="107.4" r=".9"/>
<circle cx="155.6" cy="107.4" r=".86"/>
<circle cx="163.3" cy="110.5" r=".9"/>
<circle cx="163.3" cy="110.6" r=".86"/>
<circle cx="163.3" cy="110.6" r="1"/>
<circle cx="235.8" cy="110.6" r=".87"/>
<circle cx="235.8" cy="110.6" r=".9"/>
<circle cx="235.8" cy="110.6" r="1"/>
<circle cx="243.2" cy="110.6" r=".9"/>
<circle cx="243.2" cy="110.6" r="1"/>
<circle cx="243.2" cy="110.6" r=".87"/>
<circle cx="264.5" cy="115.8" r="1"/>
<circle cx="264.5" cy="115.8" r=".95"/>
<circle cx="334.2" cy="120.1" r="1.49"/>
<circle cx="334.2" cy="120.1" r="1.32"/>
<circle cx="334.2" cy="127.6" r="1.5"/>
<circle cx="334.2" cy="120.1" r="1.14"/>
<circle cx="334.2" cy="127.6" r="1.14"/>
<circle cx="334.2" cy="127.6" r="1.33"/>
<circle cx="334.2" cy="120.1" r="1.17"/>
<circle cx="334.2" cy="127.6" r="1.17"/>
<circle cx="356.2" cy="120.1" r="1.33"/>
<circle cx="356.2" cy="127.6" r="1.17"/>
<circle cx="356.2" cy="120.1" r="1.13"/>
<circle cx="356.2" cy="127.6" r="1.13"/>
<circle cx="356.2" cy="127.6" r="1.34"/>
<circle cx="356.2" cy="120.1" r="1.49"/>
<circle cx="356.2" cy="127.6" r="1.5"/>
<circle cx="131.3" cy="171.1" r=".9"/>
<circle cx="145.8" cy="168.3" r=".41"/>
<circle cx="153.5" cy="168.3" r=".4"/>
<circle cx="155.8" cy="168.3" r=".41"/>
<circle cx="163.4" cy="168.3" r=".43"/>
<circle cx="164.6" cy="171.1" r=".9"/>
<circle cx="227.8" cy="171.1" r=".9"/>
<circle cx="235.7" cy="168.4" r=".39"/>
<circle cx="243.3" cy="168.3" r=".43"/>
<circle cx="244.5" cy="171.1" r=".9"/>
<circle cx="131.3" cy="182.5" r=".83"/>
<circle cx="131.3" cy="193.8" r=".89"/>
<circle cx="142.9" cy="180.7" r=".98"/>
<circle cx="164.6" cy="182.5" r=".83"/>
<circle cx="164.6" cy="193.8" r=".89"/>
<circle cx="227.8" cy="193.8" r=".89"/>
<circle cx="244.2" cy="182.5" r="2.42"/>
<circle cx="244.5" cy="193.8" r=".89"/>
<circle cx="110.2" cy="203.2" r=".99"/>
<circle cx="247.7" cy="203.2" r=".98"/>
</g>
<path d="M412.4 262.3a2.5 2.5 0 0 0-4.1-1.1 2.5 2.5 0 0 0 1 4.2 2.5 2.5 0 0 0 3.2-2.9l-.1-.2" fill="none" stroke="#000" stroke-width=".3" stroke-dasharray="30.5 1.3 1.3 1.3" stroke-dashoffset="24.5" stroke-linecap="butt"/>
<path d="M414.8 261.5a5 5 0 0 0-8.3-2 5 5 0 0 0 2.2 8.3 5 5 0 0 0 6.2-6l-.1-.3" fill="none" stroke="#000" stroke-width=".3" stroke-dasharray="30.5 1.3 1.3 1.3" stroke-dashoffset="16.7" stroke-linecap="butt"/>
<g fill="none" stroke="#000" stroke-width=".3" stroke-dasharray="6.3 1.3 1.3 1.3 5.1">
<path d="M185.8 38.1l2 6.4M195.8 38.1l2 6.4M187.8 44.5l-4 4M197.8 44.5l-4 4M183.8 65.3l2 6.5M187.8 61.3l-4 4M193.8 65.3l2 6.5M197.8 61.3l-4 4M185.8 105.8l2 4.9M187.8 110.7l-4 4M195.8 105.8l2 4.9M197.8 110.7l-4 4"/>
<path d="M183.8 128.5l2 4.9M187.8 124.5l-4 4M193.8 128.5l2 4.9M197.8 124.5l-4 4M185.8 165.6l2 6.4M187.8 172l-4 4M195.8 165.6l2 6.4M197.8 172l-4 4M183.8 192.9l2 6.4M187.8 188.9l-4 4M193.8 192.9l2 6.4M197.8 188.9l-4 4"/>
</g>
<path d="M183.8 48.5l4 12.8M193.8 48.5l4 12.8M183.8 176l4 12.9M193.8 176l4 12.9" fill="none" stroke="#000" stroke-width=".3" stroke-dasharray="6.3 1.3 1.3 1.3 5.1" stroke-dashoffset="4.1"/>
<path d="M183.8 114.7l4 9.8M193.8 114.7l4 9.8" fill="none" stroke="#000" stroke-width=".3" stroke-dasharray="6.3 1.3 1.3 1.3 5.1" stroke-dashoffset="5.5"/>
<path d="M345.2 116.4v15.5" fill="none" stroke="#000" stroke-width=".3" stroke-dasharray="30.5 1.3 1.3 1.3" stroke-dashoffset="24.6"/>
<path d="M243.7 182.5h-.9M244.5 183.3v.8M244.5 181.6v-.8M245.3 182.5h.9" fill="none" stroke="#000" stroke-width=".3" stroke-dasharray="30.5 1.3 1.3 1.3"/>
<path d="M410 255.7v14.9" fill="none" stroke="#000" stroke-width=".3" stroke-dasharray="30.5 1.3 1.3 1.3" stroke-dashoffset="25"/>
<path d="M403.4 263l12.6-.1" fill="none" stroke="#000" stroke-width=".3" stroke-dasharray="30.5 1.3 1.3 1.3" stroke-dashoffset="26.1"/>
<path d="M216 248v5" fill="none" stroke="#000" stroke-width=".3" stroke-dasharray="30.5 1.3 1.3 1.3" stroke-dashoffset="29.9"/>
<path d="M128.5 65.8v-21.7M154.3 65.8v-21.7M234.2 65.8v-21.7M260 65.8v-21.7" fill="none" stroke="#f00" stroke-width=".3" stroke-dasharray="30.5 1.3 1.3 1.3" stroke-dashoffset="21.6"/>
<g fill="#000">
<path d="M331 128.4l.6 .1-.6 .2z"/>
<path d="M153.7 31.1l.6 .2-.6 .1zM99.3 31.3l.6-.2v.3zM269.6 35.3l.6 .1-.6 .2zM260 35.4l.6-.1v.3zM233.6 31.1l.6 .2-.6 .1zM154.3 31.3l.6-.2v.3zM344.6 132.7l.6 .2-.6 .1zM331.6 132.9l.6-.2v.3zM269.6 164.1l.6 .1-.6 .2zM244.5 164.2l.6-.1v.3zM344.1 181.6l.6 .2-.6 .2zM342.7 181.8l.6-.2v.4z"/>
<path d="M174.1 44.1l.2 .6h-.3zM174 65.2h.3l-.2 .6zM274 171.2l.2 .6h-.3zM273.9 193.2h.3l-.2 .6zM277.3 168.8l.1 .6h-.3zM277.1 195.5h.3l-.1 .6zM338.7 183.4l.2 .6h-.3zM338.6 187.8h.3l-.2 .6z"/>
<path d="M99.3 100.4l.6-.1v.2zM269.6 100.3l.6 .1-.6 .1zM141.8 39.1l.6-.2v.3zM166.2 38.9l.6 .2-.6 .1zM131.8 35.4l.6-.1v.3zM176.2 35.3l.6 .1-.6 .2zM141.8 66.6l-.2 .6h.3zM154.3 66.6l-.1 .6h.3zM99.3 35.4l.6-.1v.3zM127.8 35.3l.6 .1-.6 .2zM345.2 132.9l.6-.2v.3zM358.3 132.7l.6 .2-.6 .1zM99.3 164.2l.6-.1v.3zM130.7 164.1l.6 .1-.6 .2zM131.4 194.7l-.1 .6h.3zM244.5 194.7l-.2 .6h.3zM132.1 182.5l.6 .1v-.3z"/>
<path d="M365.8 129.6h.3l-.2 .6zM365.9 104.2l.2 .6h-.3z"/>
<path d="M131.3 164.2l.6-.1v.3zM164 164.1l.6 .1-.6 .2z"/>
<path d="M164.6 164.2l.6-.1v.3zM227.2 164.1l.6 .1-.6 .2z"/>
<path d="M227.8 164.2l.6-.1v.3zM243.9 164.1l.6 .1-.6 .2z"/>
</g>
<g font-size="6.3">
<text x="282.1" y="250.3">名称</text>
<text x="347.1" y="250.3">图号</text>
<text x="282.1" y="260.3">材质</text>
<text x="347.1" y="260.3">质量</text>
<text x="383.3" y="262.1">视</text>
<text x="383.3" y="269.9">图</text>
<text x="282.1" y="270.3">版次</text>
<text x="347.1" y="270.3">比例</text>
</g>
<g font-size="4.2">
<text x="4.8" y="237.6">注意：1.行走平行度（正面+侧面），450行程内，≤±0.03mm，1000行程内，≤±0.05mm。</text>
<text x="12.2" y="243.3">2.本体形变，450行程内，≤±0.03mm，1000行程内，≤±0.05mm。</text>
<text x="18.6" y="251.3">型号/规格</text>
<text x="70.6" y="251.3">GTH8-850-BC-M20-C4</text>
<text x="301.9" y="249.5">GTH8-850-BC-M20-C4</text>
<text x="14.4" y="258.3">螺杆型号/规格</text>
<text x="19.7" y="263.9">有效行程</text>
<text x="63.7" y="258.3">1605</text>
<text x="86.5" y="263.9">850</text>
<text x="89.9" y="258.3">1610</text>
<text x="111.7" y="258.3">1620</text>
<text x="19.7" y="269.5">精度等级</text>
<text x="87.6" y="269.5">C7</text>
<text x="259" y="267">2022/9/23</text>
<text x="19.7" y="275.2">马达容量</text>
<text x="70.6" y="275.2">200/400W（无刹车）</text>
<text x="15.4" y="280.8">重复定位精度</text>
<text x="86.7" y="280.8">0.02</text>
<text x="9.1" y="286.4">感应开关方式及数量</text>
<text x="72.7" y="286.4">外挂型三只（C4）</text>
<text x="15.5" y="292">建议最快速度</text>
<text x="60.5" y="292">250MM/S</text>
<text x="86.7" y="292">500MM/S</text>
<text x="106.4" y="292">1000MMM/S</text>
</g>
<g font-size="4.1">
<text x="247.6" y="184">I</text>
<text x="360.9" y="182.7">I</text>
<text x="356.8" y="187.9">1 : 1</text>
</g>
<g font-size="3.5">
<text x="108.6" y="32.5">165 滑台原点位置</text>
<text x="186.7" y="32.5">850 有效行程</text>
<text x="60.3" y="36.7">87.50 滑台极限位置 1</text>
<text x="156.2" y="36.7">135</text>
<text x="157.1" y="40.3">75</text>
<text x="272" y="36.7">30.50 滑台极限位置 1</text>
<text x="175.4" y="56.3" transform="rotate(-90 175.4 56.3)">65</text>
<text x="120.8" y="74.4">4 x M6 贯穿</text>
<text x="156.2" y="74.4">2 x</text>
<text x="168" y="74.4">5</text>
<text x="176.3" y="74.4">8</text>
<text x="184.6" y="101.6">1123</text>
<text x="367.2" y="119.8" transform="rotate(-90 367.2 119.8)">78</text>
<text x="317.6" y="128">基准面</text>
<text x="334.3" y="134.1">40.70</text>
<text x="350.9" y="134.1">41</text>
<text x="117.3" y="165.5">96</text>
<text x="143.9" y="165.5">100</text>
<text x="193.3" y="165.5">800</text>
<text x="233.7" y="165.5">50</text>
<text x="254.7" y="165.5">77</text>
<text x="134.1" y="182">2 x</text>
<text x="145.6" y="182">5 H7</text>
<text x="159.5" y="182">4</text>
<text x="275.3" y="183.8" transform="rotate(-90 275.3 183.8)">68</text>
<text x="278.6" y="183.8" transform="rotate(-90 278.6 183.8)">82</text>
<text x="347.7" y="183.1">2</text>
<text x="107.7" y="200.9">18 x M6</text>
<text x="126.1" y="200.9">15</text>
<text x="246.9" y="200.9">4 x M6</text>
<text x="261.8" y="200.9">15</text>
<text x="338.3" y="201" transform="rotate(-90 338.3 201)">+0.012</text>
<text x="341.8" y="199.2" transform="rotate(-90 341.8 199.2)">0</text>
<text x="113" y="204.4">5.40 贯穿</text>
<text x="250.4" y="204.4">5.40 贯穿</text>
<text x="341.8" y="204.5" transform="rotate(-90 341.8 204.5)">5</text>
<text x="221.4" y="246.8">1</text>
<text x="221.4" y="251.8">2</text>
<text x="218.8" y="256.8">序号</text>
<text x="232.2" y="256.8">修 订 版 次</text>
<text x="257.5" y="256.8">设计变更编号</text>
<text x="228.2" y="261.8">设</text>
<text x="240.1" y="261.8">计</text>
<text x="252" y="261.8">变</text>
<text x="263.9" y="261.8">更</text>
<text x="219.1" y="266.7">设 计</text>
<text x="368.3" y="269.3">1:3</text>
<text x="219.1" y="271.7">校 核</text>
<text x="219.1" y="276.7">批 准</text>
<text x="222.9" y="282.7">技术要求：</text>
<text x="231.8" y="287.3">1、未标注公差全部 0.1</text>
<text x="231.7" y="291.8">2、未标注倒角全部C0.3</text>
</g>
</svg>
